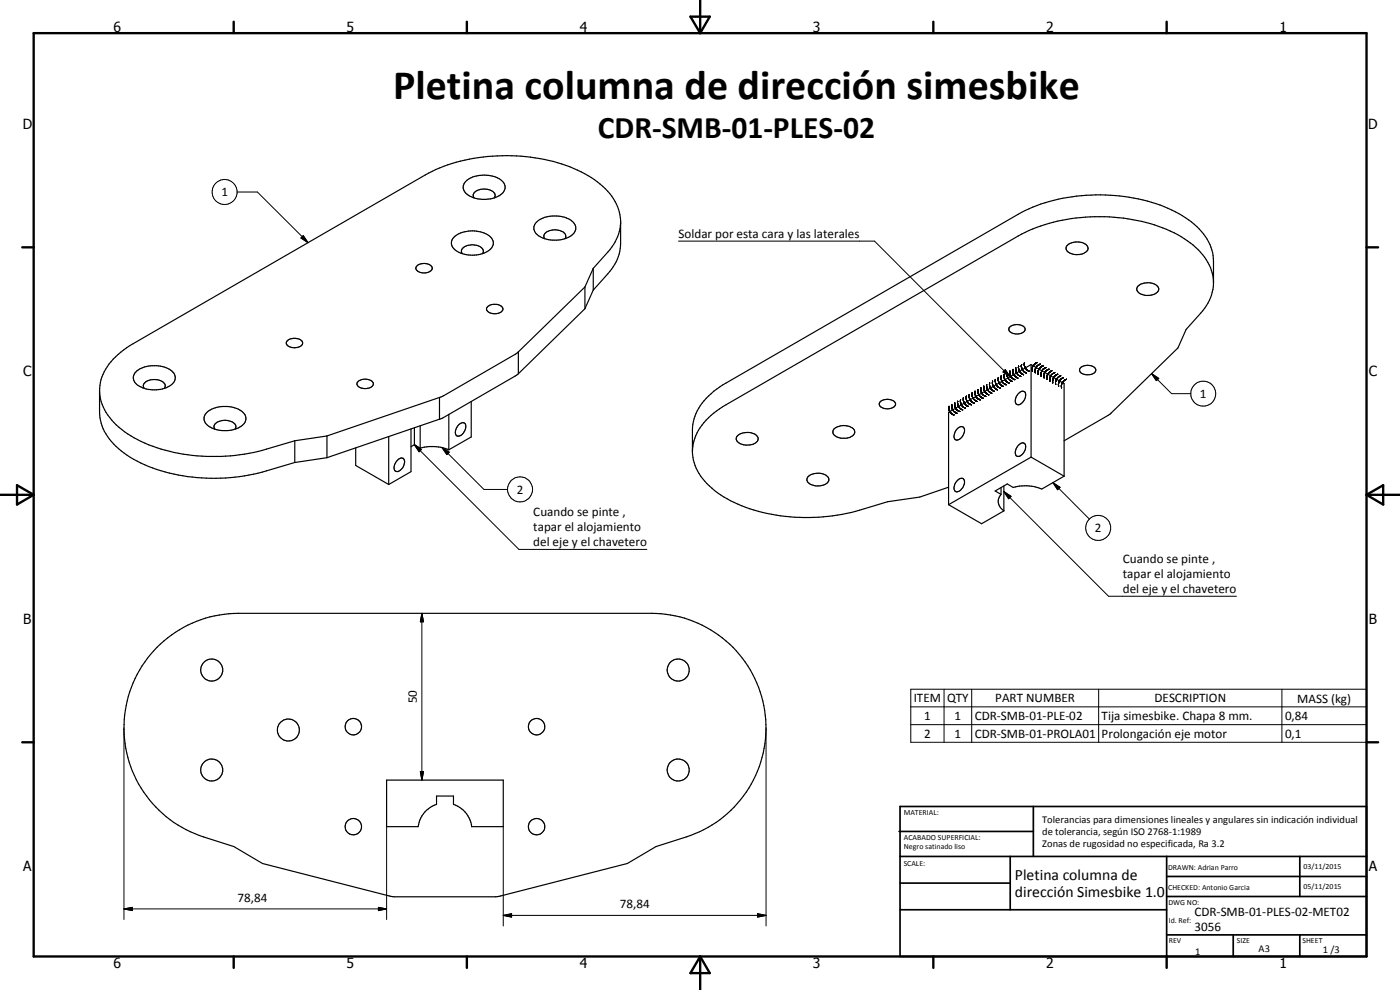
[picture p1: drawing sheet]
<svg xmlns="http://www.w3.org/2000/svg" width="420mm" height="297mm" viewBox="0 0 420 297" stroke-linecap="round" stroke-linejoin="round" font-family="sans-serif">
<g fill="none" stroke="#000" stroke-width=".35">
<path d="M139.7 54.5a8.9 8.9 0 0 1 11.2 0 2.77 2.77 0 0 1-1.6 4.5 8.6 8.6 0 0 1-9.8-1.4 2.27 2.27 0 0 1 .2-3.1zM142.3 59.4a1.67 1.67 0 0 1 1.5-2.5 3.9 3.9 0 0 1 4.7 1.4l-.1 1.1M125.1 79.8a2.97 2.97 0 0 1 4.6 .7 2.85 2.85 0 0 1-4.9 0zM136.2 71.2a8.8 8.8 0 0 1 11.4 .3 2.64 2.64 0 0 1-1.4 4 9.1 9.1 0 0 1-10-.9 2.31 2.31 0 0 1 0-3.4zM138.7 76.1a1.52 1.52 0 0 1 1.2-2.3 4.1 4.1 0 0 1 5.1 1.3l-.2 1M160.9 66.7a9 9 0 0 1 11.2 0 2.58 2.58 0 0 1-1.1 4.3 9 9 0 0 1-10.3-1.2 2.32 2.32 0 0 1 .2-3.1zM163.5 71.6a1.69 1.69 0 0 1 1.5-2.4 3.9 3.9 0 0 1 4.7 1.4l-.1 1M186.3 66.9a13.8 13.8 0 0 1-3.9 8.7l-4.4 4.9M320.5 73.4a4.4 4.4 0 0 1 5.9 .6 2.16 2.16 0 0 1-2.5 2.4 3.3 3.3 0 0 1-4-1.8l.1-.5zM146.3 92.1a2.97 2.97 0 0 1 4.6 .6 2.85 2.85 0 0 1-4.9 0zM175.5 92.6l-19.9 19.5M175.5 86.1v6.5"/>
<path d="M175.5 86.1l-19.9 19.5M178 87l-2.5 5.6M178 80.5v6.5M178 80.5l-2.5 5.6M178 87l4.4-4.8a13.5 13.5 0 0 0 3.9-9.1v-7a16.2 16.2 0 0 0-7.9-12.2 49.5 49.5 0 0 0-30.5-7 47 47 0 0 0-20.3 5.6l-87.6 50.6a18.9 18.9 0 0 0-9.9 11.7 13.9 13.9 0 0 0 5.6 13.4 42.8 42.8 0 0 0 22.1 8.5 57.3 57.3 0 0 0 20.9-1.6l9.8-2.9M302.8 98.3a3.1 3.1 0 0 1 4.8 .3 1.76 1.76 0 0 1-2 1.6 2.44 2.44 0 0 1-2.8-1.4zM341.5 85.9a4.5 4.5 0 0 1 6 .1 1.82 1.82 0 0 1-1.9 2.5 3.7 3.7 0 0 1-4.4-1.6zM364.2 84.4a16.8 16.8 0 0 0-8.8-12.8 50.3 50.3 0 0 0-32.5-6.2 47.4 47.4 0 0 0-17.3 5.4l-87.7 50.7a18.6 18.6 0 0 0-9.8 11.6 13.4 13.4 0 0 0 4.8 12.7 39.5 39.5 0 0 0 21.4 9 57.5 57.5 0 0 0 23.7-1.7l8.4-2.6 9.6-1.4 8.7-2.9M29.9 117.1v6.6a15.7 15.7 0 0 0 7.4 12.3 47.4 47.4 0 0 0 27.5 7.5 54.5 54.5 0 0 0 15.2-2.2l8.5-2.5M41.1 111.3a9 9 0 0 1 11 .6 2.67 2.67 0 0 1-1.4 4 8.8 8.8 0 0 1-10.2-1.2 2.47 2.47 0 0 1 .6-3.4zM43.3 116.5a1.5 1.5 0 0 1 1.1-2.3 4.1 4.1 0 0 1 5.2 1.3l-.3 1M86.2 102.3a3.2 3.2 0 0 1 4.6 .4 1.5 1.5 0 0 1-1.7 1.6 2.91 2.91 0 0 1-3.2-1.1z"/>
<path d="M107.4 114.6a3.2 3.2 0 0 1 4.6 .3 1.88 1.88 0 0 1-2 1.7 2.71 2.71 0 0 1-2.9-1.2zM131.9 119.3v6.5M131.9 119.3l-33.8 11.5M155.6 105.6v6.5M155.6 105.6l-22.5 13.1-1.2 .6M155.6 112.1l-22.5 13.2-1.2 .5M305.4 118.4a1.43 1.43 0 0 1 2.3-.7 2.88 2.88 0 0 1-2.3 3.7 1.52 1.52 0 0 1-.4-2.4zM309.4 109.4l-24.7 14.3v27.7M309.4 109.4l10 5.7v27.8M309.4 109.4v27.8M324.2 110.4a3.2 3.2 0 0 1 4.6 .4 1.62 1.62 0 0 1-2 1.6 2.07 2.07 0 0 1-2.8-1.6zM62 123.9a8.9 8.9 0 0 1 11.1 0 2.46 2.46 0 0 1-.7 4 9 9 0 0 1-10.7-.9 2.38 2.38 0 0 1 .3-3.1z"/>
<path d="M64.5 128.8a1.63 1.63 0 0 1 1.5-2.4 4 4 0 0 1 4.8 1.4l-.2 1M88.5 132.2v6.6M98.1 130.8v6.5M98.1 137.3l-9.6 1.5M98.1 130.8l-9.6 1.4M106.8 134.4v5.3l9.9 5.7M116.7 131v14.4M119.2 138.2a1.16 1.16 0 0 1 1-.8 1.16 1.16 0 0 1 1.1 .6 2.89 2.89 0 0 1-2.3 3.5l-.4-.2a2.41 2.41 0 0 1 .6-3.1zM123.3 128.7v12.8l-6.6 3.9M124.4 133.4l-1.1 .6M124.4 128.4v5M124.4 133.4l1.7 1.1"/>
<path d="M126.1 127.8v6.7M126.1 134.5a13 13 0 0 1 8.6 .5M131.9 125.8l-33.8 11.5M134.7 124.3v10.7M137.8 127.3a1.05 1.05 0 0 1 1.1-.5 1.05 1.05 0 0 1 .9 .8 2.72 2.72 0 0 1-2.7 3.2 2.45 2.45 0 0 1 .7-3.5zM141.4 120.5v10.6l-6.7 3.9M221.3 130.8a4.4 4.4 0 0 1 6.1 .4 1.77 1.77 0 0 1-1.6 2.1 3.9 3.9 0 0 1-4.8-1.3v-.8zM250.3 128.7a4.4 4.4 0 0 1 6.1 .5 1.85 1.85 0 0 1-1.6 2.1 4.6 4.6 0 0 1-4.5-.9l-.3-.9zM264.1 120.6a3.2 3.2 0 0 1 4.7 .4 2.14 2.14 0 0 1-2.5 1.7 2.29 2.29 0 0 1-2.4-1.5zM287.3 128.7a1.19 1.19 0 0 1 1.6-.6 1.19 1.19 0 0 1 .5 1.7 2.25 2.25 0 0 1-2.8 2.1 2.56 2.56 0 0 1 .7-3.2zM305.6 133.6a1.17 1.17 0 0 1 1.1-.7 1.17 1.17 0 0 1 1.1 .6 2.67 2.67 0 0 1-2.6 3.4 2.26 2.26 0 0 1 .4-3.3zM309.4 137.2l10 5.7"/>
<path d="M309.4 137.2l-24.7 14.2M319.4 132.2l13.8-8 20.3-19.8 2.5-5.6 4.3-4.8a13.8 13.8 0 0 0 3.9-8.8v-6.9a16.3 16.3 0 0 0-8.4-13 50.7 50.7 0 0 0-34.1-6.2 45.2 45.2 0 0 0-16.1 5.2l-87.7 50.6a18.7 18.7 0 0 0-9.8 11.6l-.3 2.4v6.6M242.5 143a4.4 4.4 0 0 1 6.2 .4 1.77 1.77 0 0 1-1.7 2.2 3.8 3.8 0 0 1-4.9-1.6zM284.7 151.4l9.9 5.7 6.7-3.8M287.3 144.2a1.19 1.19 0 0 1 1.6-.6 1.19 1.19 0 0 1 .5 1.7 2.52 2.52 0 0 1-2.6 2.2 2.05 2.05 0 0 1 .2-3zM300.4 146.3v2M300.4 148.3a3.2 3.2 0 0 0 .9 5M301.3 145.8v7.5M319.4 142.9l-6.7 3.8a13 13 0 0 0-8.6-.4l-1.8-1.1-3.6 2.1 1.7 1M47.1 194.2a34.7 34.7 0 0 1 24.4-10.2h124a34.4 34.4 0 0 1 34 29.1 34.4 34.4 0 0 1-23.6 38l-9 2.9-8.6 5.1-39.6 10-31.4-.2-38.5-9.8-8.6-5.1a73 73 0 0 1-14.4-5.1 34.4 34.4 0 0 1-8.7-54.7zM116 234.1h35v13.9h-9.4a8 8 0 0 0-5.5-6.7v-2.5h-5.1v2.5a8.1 8.1 0 0 0-5.5 6.7h-9.5z"/>
<circle cx="63.5" cy="201" r="3.3"/>
<circle cx="86.5" cy="219" r="3.3"/>
<circle cx="106" cy="218" r="2.47"/>
<circle cx="161" cy="218" r="2.47"/>
<circle cx="203.6" cy="201" r="3.3"/>
<circle cx="63.6" cy="231" r="3.3"/>
<circle cx="203.6" cy="231" r="3.3"/>
<circle cx="106.1" cy="248" r="2.47"/>
<circle cx="161" cy="248" r="2.47"/>
</g>
<g fill="none" stroke="#000" stroke-width=".3">
<path d="M71.2 57.6h6l15.2 15.2M91 70.7l1.4 2.1-2.1-1.4zM203.6 72.3h58.9l40.6 40.7M288.3 119.9a2.21 2.21 0 0 0 1.5 2.6M289.1 119.4a2.28 2.28 0 0 0 1.5 2.6M290 118.9a2.19 2.19 0 0 0 1.5 2.6M290.9 118.4a2.29 2.29 0 0 0 1.5 2.6M291.7 117.9a2.28 2.28 0 0 0 1.6 2.6M292.6 117.4a2.24 2.24 0 0 0 1.6 2.6M293.5 116.9a2.27 2.27 0 0 0 1.5 2.6M294.4 116.4a2.27 2.27 0 0 0 1.5 2.6M295.3 115.9a2.34 2.34 0 0 0 1.4 2.6"/>
<path d="M296.1 115.4a2.38 2.38 0 0 0 1.5 2.6M297 114.9a2.29 2.29 0 0 0 1.5 2.6M297.9 114.3a2.18 2.18 0 0 0 1.5 2.7M298.7 113.8a2.26 2.26 0 0 0 1.6 2.7M299.6 113.3a2.29 2.29 0 0 0 1.5 2.7M300.5 112.8a2.23 2.23 0 0 0 1.5 2.6M301.4 112.4a2.21 2.21 0 0 0 1.4 2.5M301.7 110.9l1.4 2.1-2.1-1.4zM302.2 111.8a2.3 2.3 0 0 0 1.5 2.6M303.1 111.3a2.21 2.21 0 0 0 1.5 2.6M304 110.8a2.18 2.18 0 0 0 1.5 2.7M304.8 110.3a2.26 2.26 0 0 0 1.6 2.6"/>
<path d="M305.7 109.9a2.27 2.27 0 0 0 1.5 2.5M306.6 109.3a2.16 2.16 0 0 0 1.5 2.6M307.5 108.8a2.27 2.27 0 0 0 1.4 2.6M311.3 108.8a2.11 2.11 0 0 0-1.5 2.5M312.2 109.3a2.19 2.19 0 0 0-1.5 2.5M313.1 109.8a2.18 2.18 0 0 0-1.5 2.6M313.9 110.3a2.21 2.21 0 0 0-1.4 2.6M314.8 110.8a2.11 2.11 0 0 0-1.5 2.6M315.7 111.3a2.29 2.29 0 0 0-1.5 2.6M316.6 111.8a2.29 2.29 0 0 0-1.5 2.6M317.4 112.3a2.37 2.37 0 0 0-1.5 2.6M318.3 112.8a2.25 2.25 0 0 0-1.5 2.6"/>
<path d="M319.2 113.3a2.28 2.28 0 0 0-1.5 2.6M320.1 113.8a2.16 2.16 0 0 0-1.5 2.6M345.6 112.1l2.2 1.4-.8 .7zM345.6 112.1l6 6h5.8M124.4 133.4l2 1.5-.6 .7zM124.4 133.4l31.3 31.4h38.4M132.7 134.3l2.1 1.4-.7 .7zM132.7 134.3l12.5 12.6h7.1M284.8 121.9a2.27 2.27 0 0 0 1.5 2.6M285.7 121.4a2.24 2.24 0 0 0 1.5 2.6M286.5 120.9a2.24 2.24 0 0 0 1.6 2.6M287.4 120.4a2.11 2.11 0 0 0 1.5 2.6"/>
<path d="M301.3 147.5l2.1 1.4-.7 .7zM301.3 147.5l31.4 31.4h38.4M316 144.8l2.1 1.4-.7 .7zM316 144.8l10.9 10.9M126.6 184l.5 2.6h-1zM126.6 184v50.1M37.2 218.4v57.5M229.9 218.4v59.4M273.3 206.8h136.8v15.9h-136.8zM273.3 212.1h136.8M273.3 217.4h136.8M283.3 206.8v15.9"/>
<path d="M291.6 206.8v15.9M329.7 206.8v15.9M384.7 206.8v15.9M126.1 231.5h1l-.5 2.6zM116 248v27.9M151 248v29.8M37.2 272.7l2.5-.5v1zM37.2 272.7h78.8M113.6 272.2l2.4 .5-2.4 .5zM151 274.7l2.5-.5v1zM151 274.7h78.9M227.4 274.2l2.5 .5-2.5 .5z"/>
<circle cx="67.4" cy="57.6" r="3.8"/>
<circle cx="361.1" cy="118.1" r="3.7"/>
<circle cx="156.1" cy="146.8" r="3.8"/>
<circle cx="329.6" cy="158.4" r="3.8"/>
</g>
<g fill="none" stroke="#000" stroke-width=".71">
<path d="M10.1 9.9h400v277.1h-400zM70.1 6.5v3.4M140.1 6.5v3.4M207.2 5h5.8l-2.9 4.9zM210.1 0v9.9M280.1 6.5v3.4M350.1 6.5v3.4M6.7 74.2h3.4M410.1 74.2h3.5M.1 148.5h10M5.1 145.6l5 2.9-5 2.9zM410.1 148.5h10"/>
<path d="M410.1 148.5l5-2.9v5.8zM6.7 222.7h3.4M410.1 222.7h3.5M70.1 287v3.4M140.1 287v3.4M210.1 287v10M210.1 287l2.9 5h-5.8zM280.1 287v3.4M350.1 287v3.4"/>
</g>
<g fill="none" stroke="#000" stroke-width=".51">
<path d="M269.8 249.5h40.3M270.1 242h140v45h-140zM270.1 257h140M303.2 257v16M310.1 242v15M350.1 257v30M390.1 257v12M270.1 265h33.1M270.1 273h80M350.1 269h60M350.1 263h60M350.1 280.5h60"/>
<path d="M370.1 280.5v6.5M390.1 280.5v6.5"/>
</g>
<g fill="#000">
<path d="M91 70.7l1.4 2.1-2.1-1.4zM301.7 110.9l1.4 2.1-2.1-1.4zM345.6 112.1l2.2 1.4-.8 .7zM124.4 133.4l2 1.5-.6 .7zM132.7 134.3l2.1 1.4-.7 .7zM301.3 147.5l2.1 1.4-.7 .7zM316 144.8l2.1 1.4-.7 .7zM126.6 184l.5 2.6h-1zM126.1 231.5h1l-.5 2.6zM37.2 272.7l2.5-.5v1zM113.6 272.2l2.4 .5-2.4 .5zM151 274.7l2.5-.5v1z"/>
<path d="M227.4 274.2l2.5 .5-2.5 .5z"/>
</g>
<text font-size="12.6" x="118" y="29.7">Pletina columna de dirección simesbike</text>
<text font-size="9.4" x="179.4" y="41.4">CDR-SMB-01-PLES-02</text>
<g font-size="4.7">
<text x="304.6" y="263.9">Pletina columna de</text>
<text x="304.6" y="269.3">dirección Simesbike 1.0</text>
</g>
<g font-size="4.2">
<text x="34" y="9.6">6</text>
<text x="104" y="9.6">5</text>
<text x="174" y="9.6">4</text>
<text x="244" y="9.6">3</text>
<text x="314" y="9.6">2</text>
<text x="384" y="9.6">1</text>
<text x="6.8" y="38.7">D</text>
<text x="410.6" y="38.7">D</text>
<text x="7" y="112.9">C</text>
<text x="410.8" y="112.9">C</text>
<text x="7" y="187.1">B</text>
<text x="410.8" y="187.1">B</text>
<text x="7" y="261.4">A</text>
<text x="410.8" y="261.4">A</text>
<text x="34" y="290.4">6</text>
<text x="104" y="290.4">5</text>
<text x="174" y="290.4">4</text>
<text x="244" y="290.4">3</text>
<text x="314" y="290.4">2</text>
<text x="384" y="290.4">1</text>
</g>
<g font-size="3.9">
<text x="66.5" y="58.9">1</text>
<text x="203.7" y="71.3">Soldar por esta cara y las laterales</text>
<text x="360.1" y="119.4">1</text>
<text x="155.1" y="148.1">2</text>
<text x="160.1" y="154.8">Cuando se pinte ,</text>
<text x="160.1" y="159.3">tapar el alojamiento</text>
<text x="328.6" y="159.7">2</text>
<text x="160.1" y="163.8">del eje y el chavetero</text>
<text x="337" y="168.9">Cuando se pinte ,</text>
<text x="337" y="173.4">tapar el alojamiento</text>
<text x="337" y="177.8">del eje y el chavetero</text>
<text x="125.1" y="211" transform="rotate(-90 125.1 211)">50</text>
<text x="274.2" y="210.7">ITEM</text>
<text x="284.2" y="210.7">QTY</text>
<text x="298.7" y="210.7">PART NUMBER</text>
<text x="346.5" y="210.7">DESCRIPTION</text>
<text x="389.3" y="210.8">MASS (kg)</text>
<text x="277.3" y="216">1</text>
<text x="277.3" y="221.4">2</text>
<text x="286.5" y="216">1</text>
<text x="286.5" y="221.3">1</text>
<text x="292.6" y="216">CDR-SMB-01-PLE-02</text>
<text x="292.6" y="221.4">CDR-SMB-01-PROLA01</text>
<text x="330.6" y="216.1">Tija simesbike. Chapa 8 mm.</text>
<text x="330.6" y="221.4">Prolongación eje motor</text>
<text x="385.6" y="216">0,84</text>
<text x="385.6" y="221.4">0,1</text>
<text x="71.3" y="270.6">78,84</text>
<text x="186" y="272.5">78,84</text>
<text x="358.5" y="275">CDR-SMB-01-PLES-02-MET02</text>
<text x="358.5" y="279.4">3056</text>
</g>
<g font-size="3.1">
<text x="312.7" y="246.8">Tolerancias para dimensiones lineales y angulares sin indicación individual</text>
<text x="312.7" y="250.4">de tolerancia, según ISO 2768-1:1989</text>
<text x="312.7" y="254">Zonas de rugosidad no especificada, Ra 3.2</text>
<text x="358.7" y="286.5">1</text>
<text x="377.7" y="285.6">A3</text>
<text x="397" y="285.9">1 /3</text>
</g>
<g font-size="2.4">
<text x="271.2" y="244.4">MATERIAL:</text>
<text x="271.3" y="252">ACABADO SUPERFICIAL:</text>
<text x="271.3" y="254.6">Negro satinado liso</text>
<text x="271.2" y="259.7">SCALE:</text>
<text x="350.6" y="261">DRAWN: Adrian Parro</text>
<text x="391.2" y="260.6">03/11/2015</text>
<text x="350.6" y="267">CHECKED: Antonio Garcia</text>
<text x="391.2" y="266.7">05/11/2015</text>
<text x="350.6" y="271.4">DWG NO:</text>
<text x="350.8" y="276.9">Id. Ref:</text>
<text x="350.8" y="282.8">REV</text>
<text x="371.2" y="282.9">SIZE</text>
<text x="390.9" y="282.9">SHEET</text>
</g>
</svg>
